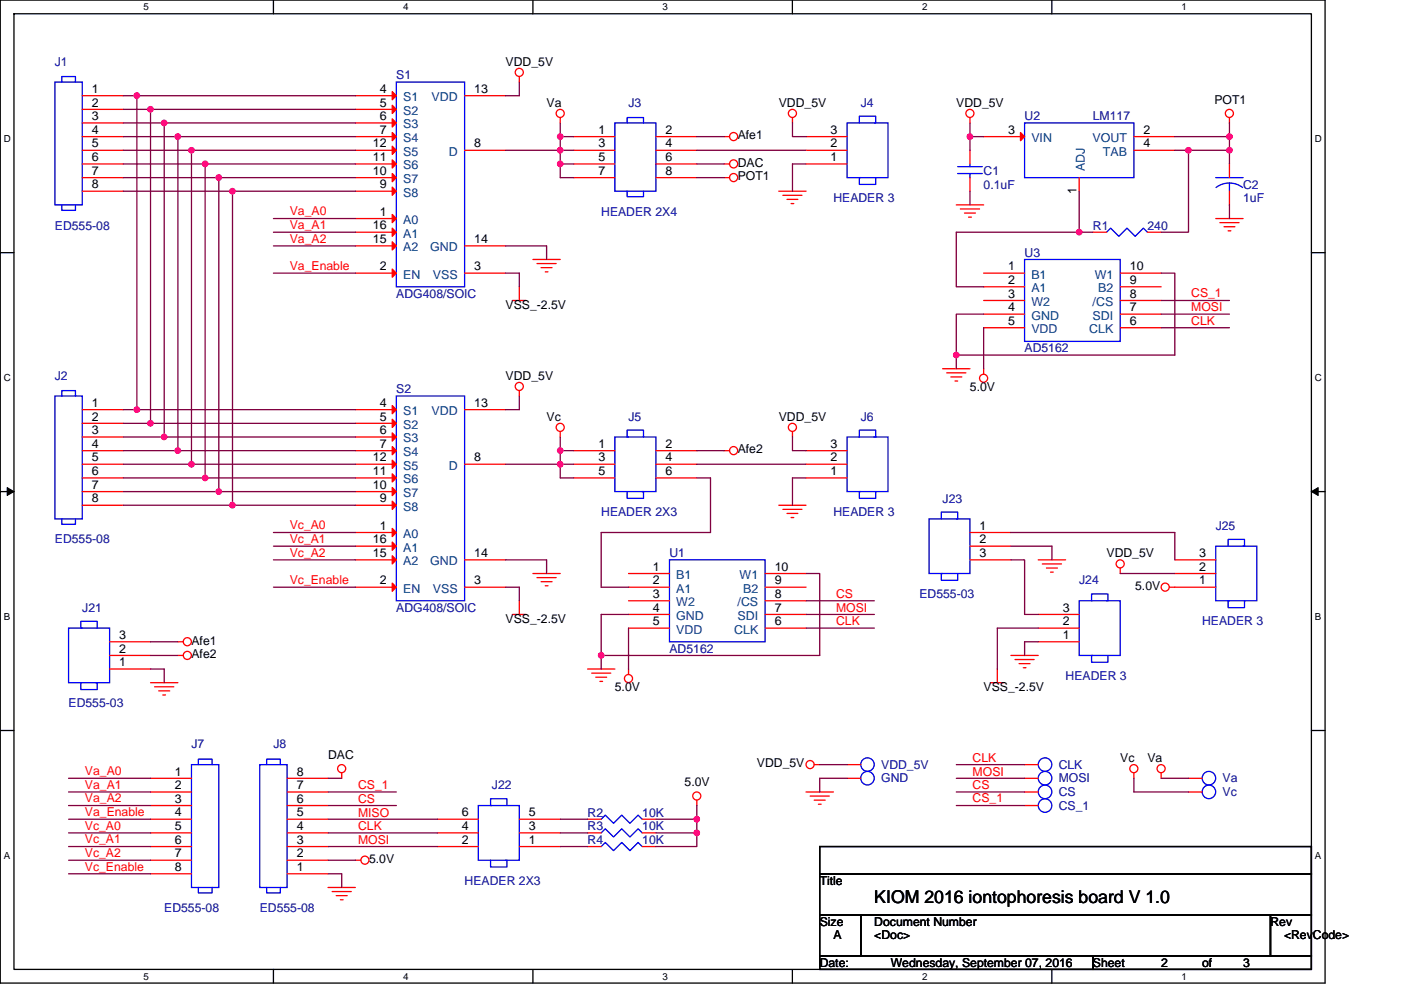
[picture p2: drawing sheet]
<svg xmlns="http://www.w3.org/2000/svg" width="297mm" height="210mm" viewBox="0 0 297 210" stroke-linecap="round" stroke-linejoin="round" font-family="sans-serif">
<path d="M.1 0h280.8v208.5h-280.8zM3 2.9h275v202.7h-275z" fill="none" stroke="#000" stroke-width=".28"/>
<g fill="#fff">
<path d="M30.5 .3h1.1v2.3h-1.1z"/>
<path d="M30.5 205.9h1.1v2.3h-1.1z"/>
</g>
<path d="M58 0v2.9M58 205.6v2.9" fill="none" stroke="#000" stroke-width=".28"/>
<g fill="#fff">
<path d="M85.5 .3h1.1v2.3h-1.1z"/>
<path d="M85.5 205.9h1.1v2.3h-1.1z"/>
</g>
<path d="M113 0v2.9M113 205.6v2.9" fill="none" stroke="#000" stroke-width=".28"/>
<g fill="#fff">
<path d="M140.5 .3h1.1v2.3h-1.1z"/>
<path d="M140.5 205.9h1.1v2.3h-1.1z"/>
</g>
<path d="M168 0v2.9M168 205.6v2.9" fill="none" stroke="#000" stroke-width=".28"/>
<g fill="#fff">
<path d="M195.5 .3h1.2v2.3h-1.2z"/>
<path d="M195.5 205.9h1.2v2.3h-1.2z"/>
</g>
<path d="M223 0v2.9M223 205.6v2.9" fill="none" stroke="#000" stroke-width=".28"/>
<g fill="#fff">
<path d="M250.5 .3h1.2v2.3h-1.2z"/>
<path d="M250.5 205.9h1.2v2.3h-1.2z"/>
<path d="M.8 28.3h1.5v2.3h-1.5z"/>
<path d="M278.8 28.3h1.5v2.3h-1.5z"/>
<path d="M.8 78.9h1.5v2.3h-1.5z"/>
<path d="M278.8 78.9h1.5v2.3h-1.5z"/>
</g>
<path d="M.1 53.6h2.9M278 53.6h2.9" fill="none" stroke="#000" stroke-width=".28"/>
<g fill="#fff">
<path d="M.8 129.6h1.4v2.3h-1.4z"/>
<path d="M278.8 129.6h1.4v2.3h-1.4z"/>
</g>
<path d="M.1 104.3h2.9M278 104.3h2.9" fill="none" stroke="#000" stroke-width=".28"/>
<path d="M1.5 103.4l1.5 .9-1.5 .8zM278 104.3l1.5-.9v1.7z" fill="#000" stroke="#000" stroke-width=".21"/>
<g fill="#fff">
<path d="M.8 180.3h1.4v2.3h-1.4z"/>
<path d="M278.8 180.3h1.4v2.3h-1.4z"/>
</g>
<path d="M.1 154.9h2.9M278 154.9h2.9M173.8 179.6h104.2v5.7h-104.2zM173.8 194h8.7v8.7h-8.7zM173.8 185.3h104.2v8.7h-104.2zM182.5 194h86.9v8.7h-86.9zM269.4 194h8.6v8.7h-8.6zM173.8 202.7h57.9v2.9h-57.9zM231.7 202.7h46.3v2.9h-46.3z" fill="none" stroke="#000" stroke-width=".28"/>
<g fill="none" stroke="#f00" stroke-width=".28">
<path d="M110.1 16.2v1.2M17.4 20.3h8.7M17.4 23.2h8.7M17.4 26.1h8.7M17.4 29h8.7M17.4 31.9h8.7M17.4 34.8h8.7M17.4 37.7h8.7M75.4 20.3h8.6M75.4 23.2h8.6M75.4 26.1h8.6M75.4 29h8.6"/>
<path d="M75.4 37.7h8.6M75.4 34.8h8.6M75.4 31.9h8.6M98.5 31.9h8.7M98.5 20.3h8.7M118.8 24.9v1.2M121.7 29h8.7M121.7 31.9h8.7M121.7 34.8h8.7M121.7 37.7h8.7M139.1 29h8.6M139.1 31.9h8.6"/>
<path d="M139.1 34.8h8.6M139.1 37.7h8.6M153.5 29h1.2M153.5 34.8h1.2M153.5 37.7h1.2M168 24.9v1.2M170.9 34.8h8.7M170.9 31.9h8.7M170.9 29h8.7M205.7 24.9v1.2M205.7 31.9v2.9M205.7 37.7v2.9"/>
<path d="M208.6 29h8.6M228.8 37.7v2.9M240.4 29h8.7M240.4 31.9h8.7M260.7 24.9v1.2M260.7 34.8v2.9M17.4 40.6h8.7M75.4 46.4h8.6M75.4 57.9h8.6M75.4 40.6h8.6M75.4 52.2h8.6M75.4 49.3h8.6"/>
<path d="M98.5 52.2h8.7M98.5 57.9h8.7M113 55h5.8M113.9 55.9h4M114.7 56.8h2.3M115.6 57.7h.6M165.1 40.6h5.8M166 41.4h4M166.9 42.3h2.3M167.7 43.2h.6M202.8 43.5h5.8M203.6 44.3h4.1"/>
<path d="M204.5 45.2h2.3M205.4 46.1h.5M208.6 57.9h8.6M231.7 49.3h2.9M237.5 57.9h8.7M243.3 49.3h2.9M257.8 46.4h5.8M258.6 47.2h4.1M259.5 48.1h2.3M260.4 49h.6M260.7 40.6v2.9M108.6 63.7h2.9"/>
<path d="M110.1 60.8v2.9M199.9 78.2h5.8M200.7 79.1h4.1M201.6 79.9h2.3M208.6 78.2v1.2M208.6 60.8h8.6M208.6 63.7h8.6M208.6 66.6h8.6M208.6 69.5h8.6M237.5 60.8h8.7M237.5 63.7h8.7M237.5 66.6h8.7"/>
<path d="M237.5 69.5h8.7M17.4 86.9h8.7M17.4 89.8h8.7M17.4 92.7h8.7M17.4 95.6h8.7M17.4 98.5h8.7M75.4 86.9h8.6M75.4 89.8h8.6M75.4 92.7h8.6M75.4 95.6h8.6M75.4 98.5h8.6M98.5 98.5h8.7"/>
<path d="M98.5 86.9h8.7M110.1 82.8v1.2M118.8 91.5v1.2M121.7 95.6h8.7M121.7 98.5h8.7M139.1 95.6h8.6M139.1 98.5h8.6M153.5 95.6h1.2M168 91.5v1.2M170.9 98.5h8.7M170.9 95.6h8.7M202.5 80.8h.5"/>
<path d="M17.4 101.4h8.7M17.4 104.3h8.7M17.4 107.2h8.7M75.4 112.9h8.6M75.4 107.2h8.6M75.4 104.3h8.6M75.4 101.4h8.6M75.4 118.7h8.6M75.4 115.8h8.6M98.5 118.7h8.7M121.7 101.4h8.7M139.1 101.4h8.6"/>
<path d="M165.1 107.2h5.8M166 108h4M166.9 108.9h2.3M167.7 109.8h.6M170.9 101.4h8.7M205.7 112.9h8.6M205.7 115.8h8.6M205.7 118.7h8.6M220.1 118.7h5.8M221 119.6h4.1M249.1 118.7h8.7M23.2 139h8.7"/>
<path d="M23.2 136.1h8.7M37.7 136.1h1.2M37.7 139h1.2M75.4 124.5h8.6M98.5 124.5h8.7M108.6 130.3h2.9M110.1 127.4v2.9M113 121.6h5.8M113.9 122.5h4M114.7 123.4h2.3M115.6 124.2h.6M133.3 121.6h8.6"/>
<path d="M133.3 124.5h8.6M133.3 127.4h8.6M133.3 130.3h8.6M133.3 133.2h8.6M162.2 121.6h8.7M162.2 124.5h8.7M162.2 127.4h8.7M162.2 130.3h8.7M162.2 133.2h8.7M214.3 139h5.8M215.2 139.9h4.1M220.1 136.1h8.7"/>
<path d="M220.1 133.2h8.7M220.1 130.3h8.7M221.9 120.5h2.3M222.7 121.3h.6M237.5 120.5v1.1M247.9 124.5h9.9M249.1 121.6h8.7M23.2 141.9h8.7M31.9 144.8h5.8M32.8 145.7h4M33.7 146.5h2.3M34.5 147.4h.6"/>
<path d="M124.6 141.9h5.8M125.5 142.8h4M126.3 143.6h2.3M127.2 144.5h.6M133.3 141.9v1.2M210 144.8h2.9M211.5 141.9v2.9M216.1 140.8h2.3M217 141.6h.5M31.9 165.1h8.7M31.9 168h8.7M31.9 170.9h8.7"/>
<path d="M31.9 173.8h8.7M31.9 176.7h8.7M31.9 179.6h8.7M60.9 179.6h8.7M60.9 176.7h8.7M60.9 173.8h8.7M60.9 170.9h8.7M60.9 168h8.7M60.9 165.1h8.7M72.5 163.9v1.2M92.7 179.6h8.7M92.7 176.7h8.7"/>
<path d="M92.7 173.8h8.7M110.1 179.6h8.7M110.1 176.7h8.7M110.1 173.8h8.7M124.6 179.6h2.9M124.6 173.8h2.9M124.6 176.7h2.9M136.2 179.6h2.9M136.2 173.8h2.9M136.2 176.7h2.9M147.7 169.7v1.2M170.9 168h5.8"/>
<path d="M171.8 168.8h4M172.6 169.7h2.4M172.6 162.2h1.2M173.5 170.6h.6M179.6 162.2h2.9M179.6 165.1h2.9M217.2 165.1h2.9M217.2 168h2.9M217.2 170.9h2.9M217.2 162.2h2.9M240.4 163.9v1.2M246.2 163.9v1.2"/>
<path d="M252 165.1h2.9M252 168h2.9M31.9 182.5h8.7M31.9 185.3h8.7M60.9 185.3h8.7M60.9 182.5h8.7M69.6 188.2h5.7M70.4 189.1h4.1M71.3 190h2.3M72.2 190.8h.5M75.3 182.5h1.2"/>
<circle cx="110.1" cy="15.4" r=".86"/>
<circle cx="118.8" cy="24.1" r=".86"/>
<circle cx="155.5" cy="29" r=".86"/>
<circle cx="155.5" cy="34.8" r=".86"/>
<circle cx="155.5" cy="37.7" r=".86"/>
<circle cx="168" cy="24.1" r=".86"/>
<circle cx="205.6" cy="24.1" r=".86"/>
<circle cx="260.7" cy="24.1" r=".86"/>
<circle cx="110.1" cy="82" r=".86"/>
<circle cx="118.8" cy="90.6" r=".86"/>
<circle cx="155.5" cy="95.6" r=".86"/>
<circle cx="168" cy="90.6" r=".86"/>
<circle cx="208.5" cy="80.2" r=".86"/>
<circle cx="237.5" cy="119.6" r=".86"/>
<circle cx="39.7" cy="136.1" r=".86"/>
<circle cx="39.7" cy="139" r=".86"/>
<circle cx="247" cy="124.5" r=".86"/>
<circle cx="133.3" cy="143.9" r=".86"/>
<circle cx="72.4" cy="163" r=".86"/>
<circle cx="147.7" cy="168.8" r=".86"/>
<circle cx="171.8" cy="162.2" r=".86"/>
<circle cx="240.4" cy="163" r=".86"/>
<circle cx="246.2" cy="163" r=".86"/>
<circle cx="77.4" cy="182.4" r=".86"/>
</g>
<g fill="none" stroke="#00f" stroke-width=".28">
<path d="M11.6 17.4h5.8v26.1h-5.8zM13.1 17.4v-1.2h2.9v1.2M84 17.4h14.5v43.4h-14.5zM130.4 26.1h8.7v14.5h-8.7zM133 26.1v-1.2h3.4v1.2M179.6 26.1h8.7v11.6h-8.7zM182.2 26.1v-1.5h3.5v1.5h-.3M182.5 37.7h-.3v1.4h3.5v-1.4M203 36.8h5.3M203 35.3h5.3M205.7 34.8v.5M205.7 36.8v.9"/>
<path d="M217.2 26.1h23.2v11.6h-23.2zM257.8 37.7h5.8M257.8 39.8a4.6 4.6 0 0 1 5.7 0M260.7 38.8v1.8M13.1 43.5v1.1h2.9v-1.1M133 40.6v1.1h3.4v-1.1M217.2 55h20.3v17.4h-20.3zM234.6 49.3l.9-.9 1.7 1.7 1.7-1.7 1.8 1.7 1.7-1.7 .9 .9M11.6 84h5.8v26.1h-5.8zM13.1 84v-1.2h2.9v1.2M84 84h14.5v43.4h-14.5zM130.4 92.7h8.7v11.6h-8.7z"/>
<path d="M133.3 92.7h-.3v-1.5h3.4v1.5M179.6 92.7h8.7v11.6h-8.7zM182.2 92.7v-1.5h3.5v1.5h-.3M13.1 110.1v1.1h2.9v-1.1M133 104.3v1.4h3.4v-1.4h-.2M141.9 118.7h20.3v17.4h-20.3zM182.5 104.3h-.3v1.4h3.5v-1.4M197 110.1h8.7v11.5h-8.7zM199.6 110.1v-1.5h3.4v1.5h-.2M257.8 115.8h8.7v11.6h-8.7zM260.4 115.8v-1.4h3.5v1.4h-.3M14.5 133.2h8.7v11.6h-8.7z"/>
<path d="M17.4 133.2h-.3v-1.4h3.5v1.4M199.9 121.6h-.3v1.5h3.4v-1.5M228.8 127.4h8.7v11.6h-8.7zM231.4 127.4v-1.4h3.5v1.4h-.3M231.7 139h-.3v1.5h3.5v-1.5M260.7 127.4h-.3v1.5h3.5v-1.5M17.1 144.8v1.5h3.5v-1.5h-.3M40.6 162.2h5.8v26h-5.8zM42.1 162.2v-1.2h2.9v1.2M55.1 162.2h5.8v26h-5.8zM56.5 162.2v-1.2h2.9v1.2M101.4 170.9h8.7v11.6h-8.7z"/>
<path d="M104.3 170.9h-.3v-1.5h3.5v1.5M127.5 179.6l.8-.9 1.8 1.7 1.7-1.7 1.8 1.7 1.7-1.7 .9 .9M127.5 173.8l.8-.9 1.8 1.7 1.7-1.7 1.8 1.7 1.7-1.7 .9 .9M127.5 176.7l.8-.9 1.8 1.7 1.7-1.7 1.8 1.7 1.7-1.7 .9 .9M42.1 188.2v1.2h2.9v-1.2M56.5 188.2v1.2h2.9v-1.2M104 182.5v1.4h3.5v-1.4h-.3"/>
<circle cx="183.9" cy="165.1" r="1.44"/>
<circle cx="183.9" cy="162.2" r="1.43"/>
<circle cx="221.6" cy="165.1" r="1.44"/>
<circle cx="221.6" cy="168" r="1.44"/>
<circle cx="221.6" cy="170.9" r="1.44"/>
<circle cx="221.6" cy="162.2" r="1.43"/>
<circle cx="256.3" cy="168" r="1.44"/>
<circle cx="256.3" cy="165.1" r="1.44"/>
</g>
<g fill="#f00" stroke="#f00" stroke-width=".28">
<path d="M216.4 28.1l.8 .9-.8 .8z"/>
<path d="M83.2 112.1l.8 .8-.8 .9z"/>
<path d="M83.2 123.7l.8 .8-.8 .9z"/>
<path d="M83.2 86l.8 .9-.8 .9z"/>
<path d="M83.2 88.9l.8 .9-.8 .9z"/>
<path d="M83.2 91.8l.8 .9-.8 .9z"/>
<path d="M83.2 94.7l.8 .9-.8 .9z"/>
<path d="M83.2 106.3l.8 .9-.8 .8z"/>
<path d="M83.2 103.4l.8 .9-.8 .8z"/>
<path d="M83.2 100.5l.8 .9-.8 .8z"/>
<path d="M83.2 97.6l.8 .9-.8 .8z"/>
<path d="M83.2 117.9l.8 .8-.8 .9z"/>
<path d="M83.2 115l.8 .8-.8 .9z"/>
<path d="M83.2 45.5l.8 .9-.8 .8z"/>
<path d="M83.2 57.1l.8 .8-.8 .9z"/>
<path d="M83.2 19.4l.8 .9-.8 .9z"/>
<path d="M83.2 22.3l.8 .9-.8 .9z"/>
<path d="M83.2 25.2l.8 .9-.8 .8z"/>
<path d="M83.2 28.1l.8 .9-.8 .8z"/>
<path d="M83.2 39.7l.8 .9-.8 .8z"/>
<path d="M83.2 36.8l.8 .9-.8 .8z"/>
<path d="M83.2 33.9l.8 .9-.8 .8z"/>
<path d="M83.2 31l.8 .9-.8 .8z"/>
<path d="M83.2 51.3l.8 .9-.8 .8z"/>
<path d="M83.2 48.4l.8 .9-.8 .8z"/>
</g>
<g fill="none" stroke="#800040" stroke-width=".28">
<path d="M110.1 17.4v2.9h-2.9M26.1 31.9h14.5M26.1 20.3h2.9M26.1 23.2h5.8M26.1 26.1h8.7M26.1 29h11.6M26.1 34.8h17.4M26.1 37.7h20.3M29 20.3h46.4M29 20.3v66.6M31.9 23.2v66.6M31.9 23.2h43.5"/>
<path d="M34.8 26.1v66.6M34.8 26.1h40.6M37.7 29v66.6M37.7 29h37.7M40.6 31.9v66.6M40.6 31.9h34.8M43.5 34.8v66.6M43.5 34.8h31.9M46.4 37.7v66.6M46.4 37.7h29M107.2 31.9h11.6M118.8 29v2.9"/>
<path d="M118.8 31.9v2.9M118.8 34.8v2.9h2.9M118.8 26.1v2.9M118.8 29h2.9M118.8 31.9h2.9M118.8 34.8h2.9M147.7 29h5.8M147.7 34.8h5.8M147.7 37.7h5.8M147.7 31.9h23.2M168 26.1v2.9h2.9M170.9 34.8h-2.9v5.8"/>
<path d="M205.7 29v2.9M205.7 26.1v2.9M205.7 29h2.9M249.1 31.9h2.9M249.1 29h11.6M252 31.9v17.4h-5.8M252 31.9h8.7M260.7 29v2.9M260.7 26.1v2.9M260.7 31.9v2.9M26.1 40.6h23.2M49.3 40.6h26.1"/>
<path d="M49.3 40.6v66.6M58 46.4h17.4M58 49.3h17.4M58 52.2h17.4M58 57.9h17.4M107.2 57.9h2.9v2.9M107.2 52.2h8.7v2.8M205.7 40.6v2.9M228.8 40.6v8.7h-26v11.5h5.8M228.8 49.3h2.9M246.2 57.9h2.9v17.4h-46.3v-8.7h5.8M260.7 43.5v2.9"/>
<path d="M202.8 75.3v2.9M208.6 69.5v8.7M246.2 69.5h14.5M246.2 66.6h14.5M246.2 63.7h14.5M26.1 86.9h2.9M26.1 89.8h5.8M26.1 92.7h8.7M26.1 95.6h11.6M26.1 98.5h14.5M29 86.9h46.4M31.9 89.8h43.5"/>
<path d="M34.8 92.7h40.6M37.7 95.6h37.7M40.6 98.5h34.8M107.2 98.5h11.6M110.1 84v2.9h-2.9M118.8 92.7v2.9M118.8 95.6v2.9M118.8 98.5v2.9h2.9M118.8 95.6h2.9M118.8 98.5h2.9M147.7 98.5h23.2M147.7 95.6h5.8"/>
<path d="M168 92.7v2.9h2.9M26.1 101.4h17.4M26.1 104.3h20.3M26.1 107.2h23.2M43.5 101.4h31.9M46.4 104.3h29M49.3 107.2h26.1M58 112.9h17.4M58 115.8h17.4M58 118.7h17.4M107.2 118.7h8.7v2.9M147.7 101.4h2.9v11.5h-23.1v11.6h5.8"/>
<path d="M170.9 101.4h-2.9v5.8M214.3 112.9h34.8v5.8M214.3 118.7h2.9v11.6h2.9M214.3 115.8h8.7v2.9M31.9 136.1h5.8M31.9 139h5.8M58 124.5h17.4M107.2 124.5h2.9v2.9M127.5 139v2.9M133.3 130.3h-5.8v8.7M133.3 133.2v8.7M170.9 121.6h2.9v17.4h-46.3"/>
<path d="M170.9 133.2h14.5M170.9 130.3h14.5M170.9 127.4h14.5M220.1 136.1h-2.9v2.9M220.1 133.2h-8.6v8.7M237.5 121.6h11.6M31.9 141.9h2.9v2.9M14.5 168h17.4M14.5 170.9h17.4M14.5 173.8h17.4M14.5 176.7h17.4M14.5 179.6h17.4"/>
<path d="M14.5 165.1h17.4M69.6 168h14.4M69.6 176.7h23.1M69.6 179.6h23.1M69.6 173.8h23.1M69.6 165.1h2.9M69.6 170.9h14.4M118.8 173.8h5.8M118.8 179.6h5.8M118.8 176.7h5.8M139.1 173.8h8.6M139.1 176.7h8.6"/>
<path d="M147.7 176.7v2.9h-8.6M147.7 173.8v2.9M147.7 170.9v2.9M173.8 162.2h5.8M179.6 165.1h-5.8v2.9M202.8 162.2h14.4M202.8 165.1h14.4M202.8 168h14.4M202.8 170.9h14.4M240.4 165.1v2.9h11.6M246.2 165.1h5.8M14.5 182.5h17.4"/>
<path d="M14.5 185.3h17.4M69.6 185.3h2.9v2.9M69.6 182.5h5.8"/>
</g>
<g fill="#f0f" stroke="#f0f" stroke-width=".28">
<circle cx="29" cy="86.9" r=".57"/>
<circle cx="29" cy="20.3" r=".57"/>
<circle cx="31.9" cy="89.8" r=".57"/>
<circle cx="31.9" cy="23.2" r=".57"/>
<circle cx="34.8" cy="92.7" r=".57"/>
<circle cx="34.8" cy="26.1" r=".57"/>
<circle cx="37.7" cy="95.6" r=".57"/>
<circle cx="37.7" cy="29" r=".57"/>
<circle cx="40.6" cy="98.5" r=".57"/>
<circle cx="40.6" cy="31.9" r=".57"/>
<circle cx="43.5" cy="101.4" r=".57"/>
<circle cx="43.5" cy="34.8" r=".57"/>
<circle cx="46.4" cy="104.3" r=".57"/>
<circle cx="46.4" cy="37.7" r=".57"/>
<circle cx="49.3" cy="107.1" r=".57"/>
<circle cx="49.3" cy="40.6" r=".57"/>
<circle cx="118.8" cy="34.8" r=".57"/>
<circle cx="118.8" cy="31.9" r=".57"/>
<circle cx="118.8" cy="95.6" r=".57"/>
<circle cx="118.8" cy="98.5" r=".57"/>
<circle cx="127.5" cy="139" r=".57"/>
<circle cx="202.8" cy="75.3" r=".57"/>
<circle cx="205.6" cy="29" r=".57"/>
<circle cx="260.7" cy="29" r=".57"/>
<circle cx="228.8" cy="49.2" r=".57"/>
<circle cx="252" cy="31.9" r=".57"/>
<circle cx="260.7" cy="31.9" r=".57"/>
<circle cx="147.7" cy="176.6" r=".57"/>
<circle cx="147.7" cy="173.8" r=".57"/>
<circle cx="118.8" cy="29" r=".57"/>
</g>
<text font-size="3.7" x="185.4" y="191.6">KIOM 2016 iontophoresis board V 1.0</text>
<g font-size="2.6" fill="#000080">
<text x="11.6" y="13.9">J1</text>
<text x="84" y="16.8">S1</text>
<text x="133.3" y="22.6">J3</text>
<text x="182.5" y="22.6">J4</text>
<text x="217.2" y="25.5">U2</text>
<text x="231.7" y="25.5">LM117</text>
<text x="208.6" y="37.1">C1</text>
<text x="208.6" y="40">0.1uF</text>
<text x="263.6" y="40">C2</text>
<text x="127.5" y="45.8">HEADER 2X4</text>
<text x="176.7" y="42.9">HEADER 3</text>
<text x="263.6" y="42.9">1uF</text>
<text x="11.6" y="48.7">ED555-08</text>
<text x="231.7" y="48.7">R1</text>
<text x="243.3" y="48.7">240</text>
<text x="217.2" y="54.5">U3</text>
<text x="84" y="63.2">ADG408/SOIC</text>
<text x="217.2" y="74.7">AD5162</text>
<text x="11.6" y="80.5">J2</text>
<text x="84" y="83.4">S2</text>
<text x="133.3" y="89.2">J5</text>
<text x="182.5" y="89.2">J6</text>
<text x="199.9" y="106.6">J23</text>
<text x="127.5" y="109.5">HEADER 2X3</text>
<text x="176.7" y="109.5">HEADER 3</text>
<text x="257.8" y="112.4">J25</text>
<text x="11.6" y="115.3">ED555-08</text>
<text x="141.9" y="118.2">U1</text>
<text x="228.8" y="124">J24</text>
<text x="17.4" y="129.8">J21</text>
<text x="84" y="129.8">ADG408/SOIC</text>
<text x="194.9" y="126.9">ED555-03</text>
<text x="254.9" y="132.7">HEADER 3</text>
<text x="141.9" y="138.5">AD5162</text>
<text x="225.9" y="144.2">HEADER 3</text>
<text x="14.5" y="150">ED555-03</text>
<text x="40.6" y="158.7">J7</text>
<text x="58" y="158.7">J8</text>
<text x="104.3" y="167.4">J22</text>
<text x="186.8" y="163.1">VDD_5V</text>
<text x="186.8" y="165.9">GND</text>
<text x="224.5" y="165.9">MOSI</text>
<text x="224.5" y="163.1">CLK</text>
<text x="259.2" y="165.9">Va</text>
<text x="124.6" y="173.2">R2</text>
<text x="136.2" y="173.2">10K</text>
<text x="224.5" y="168.8">CS</text>
<text x="224.5" y="171.7">CS_1</text>
<text x="259.2" y="168.8">Vc</text>
<text x="124.6" y="179">R4</text>
<text x="124.6" y="176.1">R3</text>
<text x="136.2" y="179">10K</text>
<text x="136.2" y="176.1">10K</text>
<text x="98.5" y="187.7">HEADER 2X3</text>
<text x="34.8" y="193.5">ED555-08</text>
<text x="55.1" y="193.5">ED555-08</text>
</g>
<g font-size="2.6">
<text x="107.2" y="13.9">VDD_5V</text>
<text x="19.5" y="19.7">1</text>
<text x="19.5" y="22.6">2</text>
<text x="80.5" y="19.7">4</text>
<text x="80.5" y="22.6">5</text>
<text x="100.5" y="19.7">13</text>
<text x="115.9" y="22.6">Va</text>
<text x="165.1" y="22.6">VDD_5V</text>
<text x="202.8" y="22.6">VDD_5V</text>
<text x="257.5" y="22">POT1</text>
<text x="19.5" y="25.5">3</text>
<text x="19.5" y="28.4">4</text>
<text x="80.5" y="25.5">6</text>
<text x="80.5" y="28.4">7</text>
<text x="126.9" y="28.4">1</text>
<text x="141.1" y="28.4">2</text>
<text x="156.4" y="29.6">Afe1</text>
<text x="176.1" y="28.4">3</text>
<text x="213.7" y="28.4">3</text>
<text x="242.4" y="28.4">2</text>
<text x="19.5" y="31.3">5</text>
<text x="19.5" y="34.2">6</text>
<text x="79.1" y="34.2">11</text>
<text x="79.1" y="31.3">12</text>
<text x="100.5" y="31.3">8</text>
<text x="126.9" y="31.3">3</text>
<text x="126.9" y="34.2">5</text>
<text x="141.1" y="31.3">4</text>
<text x="141.1" y="34.2">6</text>
<text x="156.4" y="35.4">DAC</text>
<text x="176.1" y="34.2">1</text>
<text x="176.1" y="31.3">2</text>
<text x="242.4" y="31.3">4</text>
<text x="19.5" y="37.1">7</text>
<text x="19.5" y="40">8</text>
<text x="79.1" y="37.1">10</text>
<text x="80.5" y="40">9</text>
<text x="126.9" y="37.1">7</text>
<text x="141.1" y="37.1">8</text>
<text x="156.4" y="38.3">POT1</text>
<text x="228.2" y="41.2" transform="rotate(-90 228.2 41.2)">1</text>
<text x="80.5" y="45.8">1</text>
<text x="79.1" y="51.6">15</text>
<text x="79.1" y="48.7">16</text>
<text x="100.5" y="51.6">14</text>
<text x="80.5" y="57.3">2</text>
<text x="100.5" y="57.3">3</text>
<text x="213.7" y="57.3">1</text>
<text x="239.5" y="57.3">10</text>
<text x="107.2" y="65.5">VSS_-2.5V</text>
<text x="213.7" y="60.2">2</text>
<text x="213.7" y="63.1">3</text>
<text x="239.5" y="63.1">8</text>
<text x="239.5" y="60.2">9</text>
<text x="213.7" y="66">4</text>
<text x="213.7" y="68.9">5</text>
<text x="239.5" y="66">7</text>
<text x="239.5" y="68.9">6</text>
<text x="107.2" y="80.5">VDD_5V</text>
<text x="205.7" y="82.8">5.0V</text>
<text x="19.5" y="86.3">1</text>
<text x="19.5" y="89.2">2</text>
<text x="80.5" y="86.3">4</text>
<text x="80.5" y="89.2">5</text>
<text x="100.5" y="86.3">13</text>
<text x="115.9" y="89.2">Vc</text>
<text x="165.1" y="89.2">VDD_5V</text>
<text x="19.5" y="92.1">3</text>
<text x="19.5" y="95">4</text>
<text x="80.5" y="92.1">6</text>
<text x="80.5" y="95">7</text>
<text x="126.9" y="95">1</text>
<text x="141.1" y="95">2</text>
<text x="176.1" y="95">3</text>
<text x="19.5" y="97.9">5</text>
<text x="19.5" y="100.8">6</text>
<text x="79.1" y="100.8">11</text>
<text x="79.1" y="97.9">12</text>
<text x="100.5" y="97.9">8</text>
<text x="126.9" y="97.9">3</text>
<text x="126.9" y="100.8">5</text>
<text x="141.1" y="97.9">4</text>
<text x="141.1" y="100.8">6</text>
<text x="156.4" y="96.2">Afe2</text>
<text x="176.1" y="100.8">1</text>
<text x="176.1" y="97.9">2</text>
<text x="19.5" y="103.7">7</text>
<text x="19.5" y="106.6">8</text>
<text x="79.1" y="103.7">10</text>
<text x="80.5" y="106.6">9</text>
<text x="80.5" y="112.4">1</text>
<text x="207.7" y="112.4">1</text>
<text x="79.1" y="118.2">15</text>
<text x="79.1" y="115.3">16</text>
<text x="100.5" y="118.2">14</text>
<text x="207.7" y="115.3">2</text>
<text x="207.7" y="118.2">3</text>
<text x="234.6" y="118.2">VDD_5V</text>
<text x="254.3" y="118.2">3</text>
<text x="80.5" y="124">2</text>
<text x="100.5" y="124">3</text>
<text x="138.4" y="121.1">1</text>
<text x="138.4" y="124">2</text>
<text x="164.3" y="124">9</text>
<text x="164.3" y="121.1">10</text>
<text x="240.7" y="125.1">5.0V</text>
<text x="254.3" y="124">1</text>
<text x="254.3" y="121.1">2</text>
<text x="138.4" y="126.8">3</text>
<text x="138.4" y="129.7">4</text>
<text x="164.2" y="126.8">8</text>
<text x="164.2" y="129.7">7</text>
<text x="225.3" y="129.7">3</text>
<text x="25.3" y="135.5">3</text>
<text x="40.6" y="136.7">Afe1</text>
<text x="107.2" y="132.1">VSS_-2.5V</text>
<text x="138.4" y="132.6">5</text>
<text x="164.3" y="132.6">6</text>
<text x="225.3" y="135.5">1</text>
<text x="225.3" y="132.6">2</text>
<text x="25.3" y="141.3">1</text>
<text x="25.3" y="138.4">2</text>
<text x="40.6" y="139.6">Afe2</text>
<text x="130.4" y="146.6">5.0V</text>
<text x="208.6" y="146.6">VSS_-2.5V</text>
<text x="69.6" y="161">DAC</text>
<text x="237.5" y="161.6">Vc</text>
<text x="243.3" y="161.6">Va</text>
<text x="37.1" y="164.5">1</text>
<text x="37.1" y="167.4">2</text>
<text x="62.9" y="167.4">7</text>
<text x="62.9" y="164.5">8</text>
<text x="145.1" y="166.8">5.0V</text>
<text x="160.5" y="162.8">VDD_5V</text>
<text x="37.1" y="170.3">3</text>
<text x="37.1" y="173.2">4</text>
<text x="62.9" y="173.2">5</text>
<text x="62.9" y="170.3">6</text>
<text x="97.9" y="173.2">6</text>
<text x="112.1" y="173.2">5</text>
<text x="37.1" y="176.1">5</text>
<text x="37.1" y="179">6</text>
<text x="62.9" y="179">3</text>
<text x="62.9" y="176.1">4</text>
<text x="97.9" y="179">2</text>
<text x="97.9" y="176.1">4</text>
<text x="112.1" y="179">1</text>
<text x="112.1" y="176.1">3</text>
<text x="37.1" y="181.9">7</text>
<text x="37.1" y="184.7">8</text>
<text x="62.9" y="184.7">1</text>
<text x="62.9" y="181.9">2</text>
<text x="78.2" y="183">5.0V</text>
<text x="173.8" y="187.7">Title</text>
<text x="173.8" y="196.4">Size</text>
<text x="185.4" y="196.4">Document Number</text>
<text x="269.4" y="196.4">Rev</text>
<text x="176.7" y="199.3">A</text>
<text x="185.4" y="199.3">&lt;Doc&gt;</text>
<text x="272.2" y="199.3">&lt;RevCode&gt;</text>
<text x="173.8" y="205">Date:</text>
<text x="188.9" y="205">Wednesday, September 07, 2016</text>
<text x="231.7" y="205">Sheet</text>
<text x="246.2" y="205">2</text>
<text x="254.9" y="205">of</text>
<text x="263.6" y="205">3</text>
</g>
<g font-size="2.6" fill="#004080">
<text x="85.5" y="21.5">S1</text>
<text x="91.5" y="21.5">VDD</text>
<text x="85.5" y="24.4">S2</text>
<text x="85.5" y="27.2">S3</text>
<text x="85.5" y="30.1">S4</text>
<text x="85.5" y="35.9">S6</text>
<text x="85.5" y="33">S5</text>
<text x="95.2" y="33">D</text>
<text x="218.7" y="30.1">VIN</text>
<text x="231.6" y="30.1">VOUT</text>
<text x="233.8" y="33">TAB</text>
<text x="85.5" y="41.7">S8</text>
<text x="85.5" y="38.8">S7</text>
<text x="230" y="36.2" transform="rotate(-90 230 36.2)">ADJ</text>
<text x="85.5" y="47.5">A0</text>
<text x="85.5" y="53.3">A2</text>
<text x="85.5" y="50.4">A1</text>
<text x="91.2" y="53.3">GND</text>
<text x="85.5" y="59.1">EN</text>
<text x="91.8" y="59.1">VSS</text>
<text x="218.7" y="59.1">B1</text>
<text x="232.1" y="59.1">W1</text>
<text x="218.7" y="62">A1</text>
<text x="218.7" y="64.9">W2</text>
<text x="231.7" y="64.9">/CS</text>
<text x="232.9" y="62">B2</text>
<text x="218.7" y="67.8">GND</text>
<text x="218.7" y="70.7">VDD</text>
<text x="230.9" y="70.7">CLK</text>
<text x="231.7" y="67.8">SDI</text>
<text x="85.5" y="88.1">S1</text>
<text x="91.5" y="88.1">VDD</text>
<text x="85.5" y="91">S2</text>
<text x="85.5" y="93.9">S3</text>
<text x="85.5" y="96.8">S4</text>
<text x="85.5" y="99.6">S5</text>
<text x="95.2" y="99.6">D</text>
<text x="85.5" y="105.4">S7</text>
<text x="85.5" y="102.5">S6</text>
<text x="85.5" y="108.3">S8</text>
<text x="85.5" y="114.1">A0</text>
<text x="85.5" y="119.9">A2</text>
<text x="85.5" y="117">A1</text>
<text x="91.2" y="119.9">GND</text>
<text x="85.5" y="125.7">EN</text>
<text x="91.8" y="125.7">VSS</text>
<text x="143.4" y="122.8">B1</text>
<text x="143.4" y="125.7">A1</text>
<text x="156.8" y="122.8">W1</text>
<text x="157.6" y="125.7">B2</text>
<text x="143.4" y="128.6">W2</text>
<text x="143.4" y="131.5">GND</text>
<text x="156.4" y="128.6">/CS</text>
<text x="156.4" y="131.5">SDI</text>
<text x="143.4" y="134.4">VDD</text>
<text x="155.7" y="134.4">CLK</text>
</g>
<g font-size="2.6" fill="#f00">
<text x="61.4" y="45.7">Va_A0</text>
<text x="61.4" y="48.6">Va_A1</text>
<text x="61.4" y="51.5">Va_A2</text>
<text x="61.4" y="57.3">Va_Enable</text>
<text x="252.6" y="63.1">CS_1</text>
<text x="252.6" y="68.9">CLK</text>
<text x="252.6" y="66.1">MOSI</text>
<text x="61.4" y="112.3">Vc_A0</text>
<text x="61.4" y="115.2">Vc_A1</text>
<text x="61.4" y="118.1">Vc_A2</text>
<text x="61.4" y="123.9">Vc_Enable</text>
<text x="177.3" y="129.8">MOSI</text>
<text x="177.3" y="126.9">CS</text>
<text x="177.3" y="132.7">CLK</text>
<text x="206.2" y="161.6">CLK</text>
<text x="18" y="164.4">Va_A0</text>
<text x="18" y="167.3">Va_A1</text>
<text x="75.9" y="167.3">CS_1</text>
<text x="206.2" y="164.5">MOSI</text>
<text x="206.2" y="167.4">CS</text>
<text x="18" y="170.2">Va_A2</text>
<text x="18" y="173.1">Va_Enable</text>
<text x="75.9" y="170.3">CS</text>
<text x="75.9" y="173.2">MISO</text>
<text x="206.2" y="170.2">CS_1</text>
<text x="18" y="176">Vc_A0</text>
<text x="18" y="178.9">Vc_A1</text>
<text x="75.9" y="176.1">CLK</text>
<text x="75.9" y="179">MOSI</text>
<text x="18" y="181.8">Vc_A2</text>
<text x="18" y="184.7">Vc_Enable</text>
</g>
<g font-size="2.1">
<text x="30.5" y="2.2">5</text>
<text x="85.5" y="2.2">4</text>
<text x="140.5" y="2.2">3</text>
<text x="195.5" y="2.2">2</text>
<text x="250.5" y="2.2">1</text>
<text x=".8" y="30.1">D</text>
<text x="278.8" y="30.1">D</text>
<text x=".8" y="80.8">C</text>
<text x="278.8" y="80.8">C</text>
<text x=".8" y="131.4">B</text>
<text x="278.8" y="131.4">B</text>
<text x=".8" y="182.1">A</text>
<text x="278.8" y="182.1">A</text>
<text x="30.5" y="207.8">5</text>
<text x="85.5" y="207.8">4</text>
<text x="140.5" y="207.8">3</text>
<text x="195.5" y="207.8">2</text>
<text x="250.5" y="207.8">1</text>
</g>
</svg>
